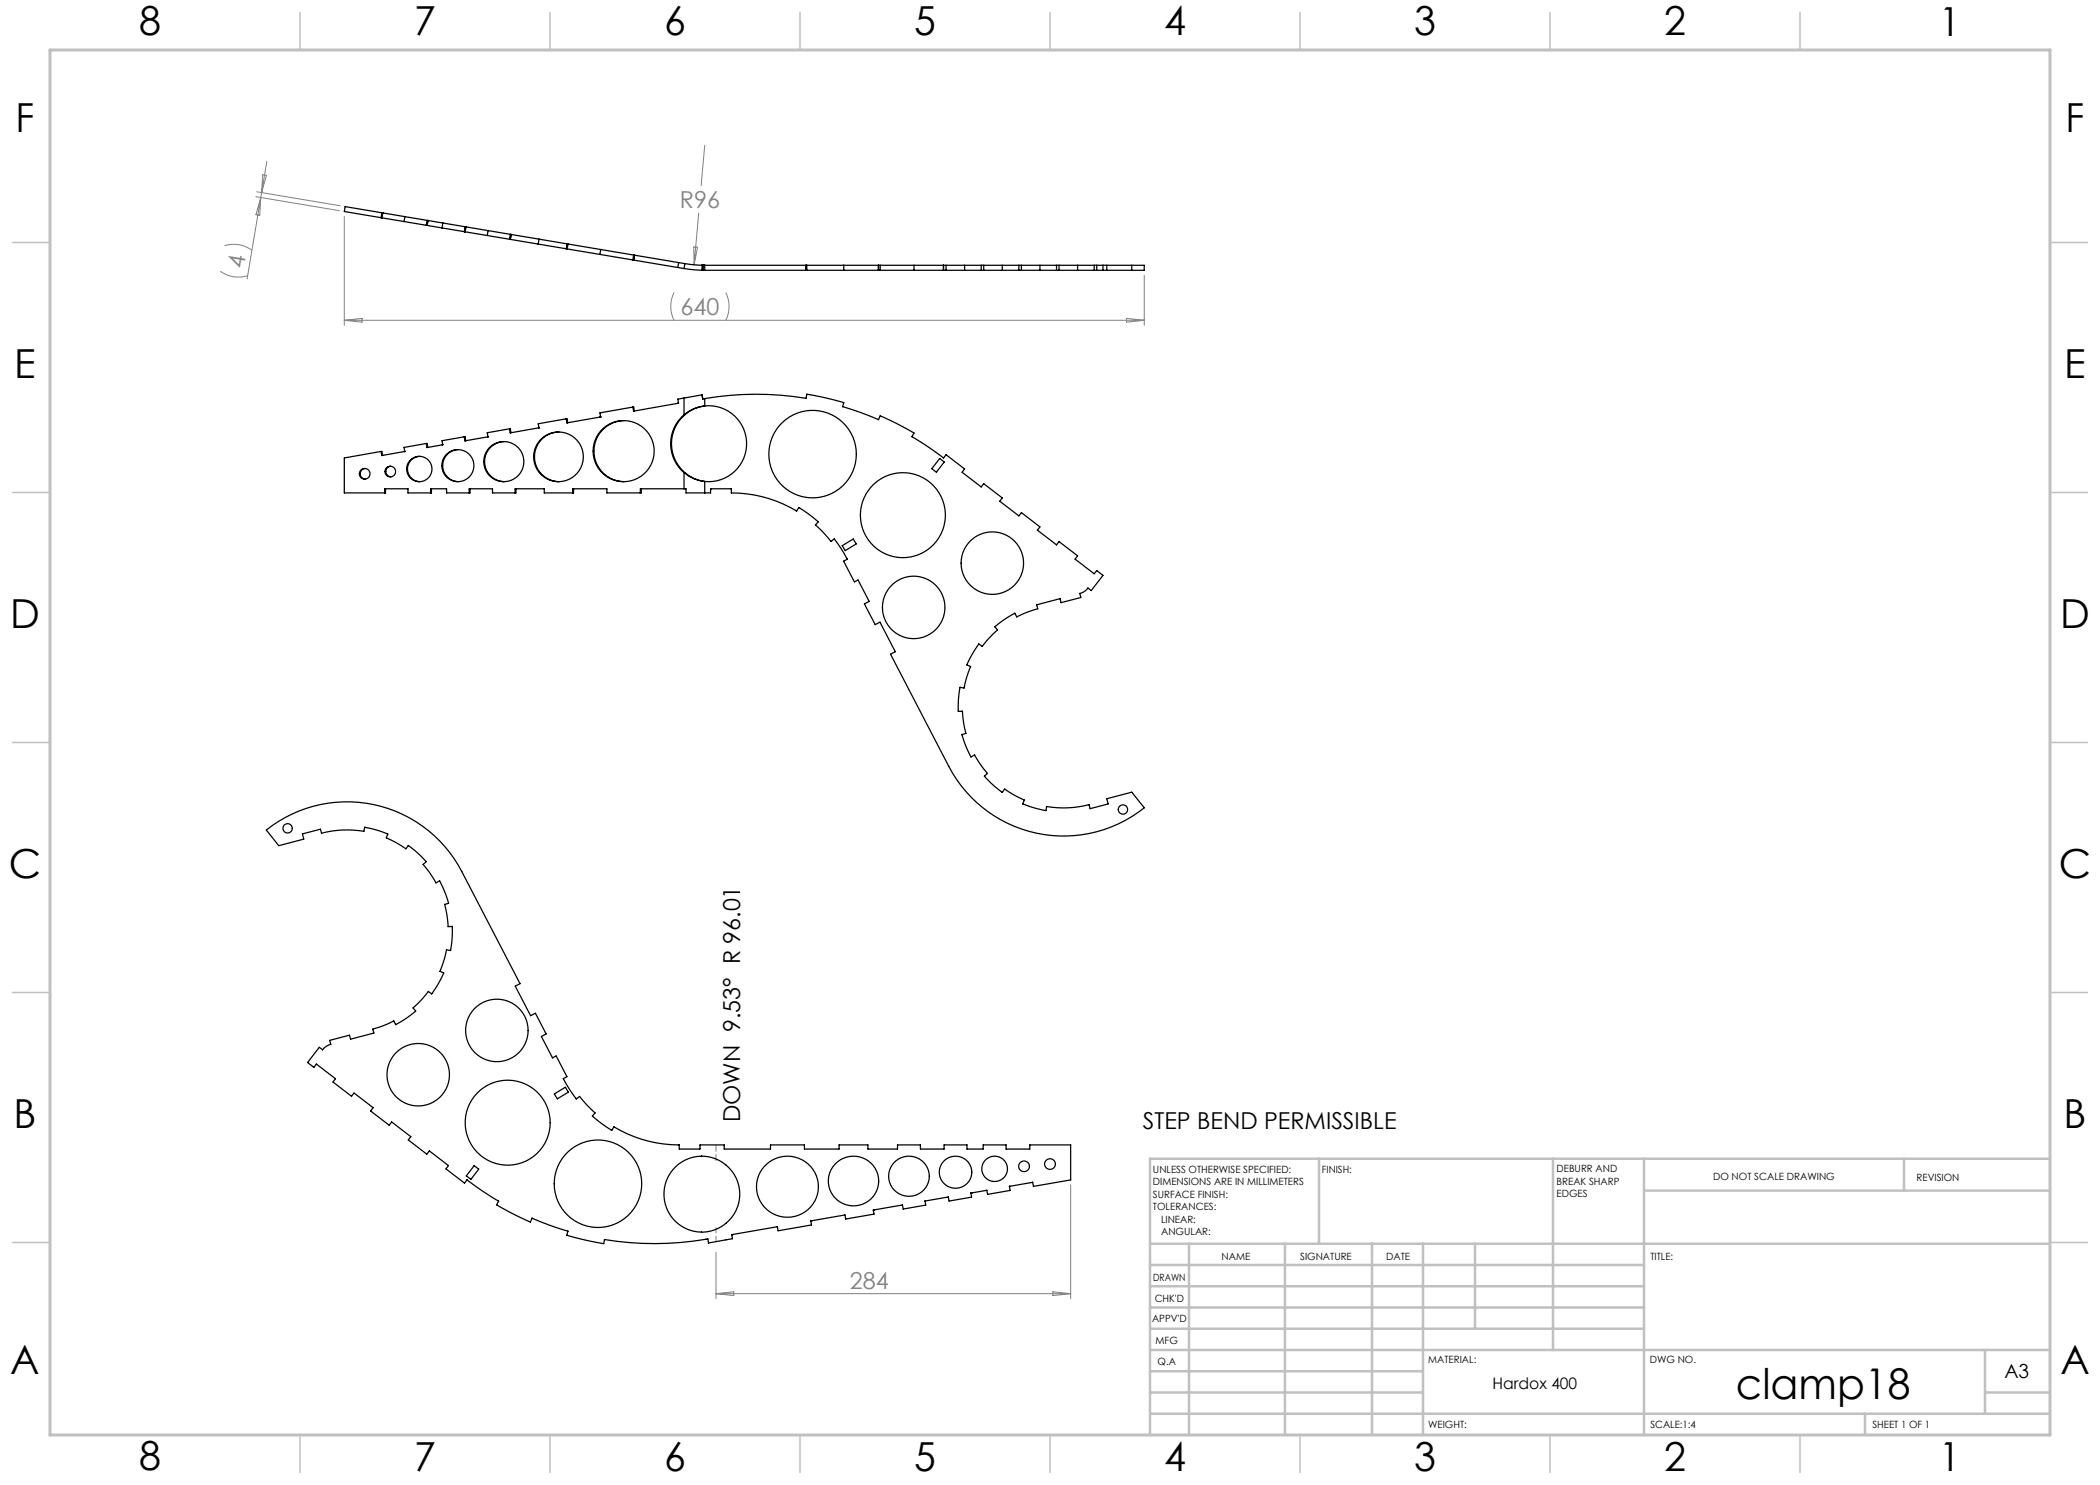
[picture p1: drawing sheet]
<svg xmlns="http://www.w3.org/2000/svg" width="420mm" height="297mm" viewBox="0 0 420 297" stroke-linecap="round" stroke-linejoin="round" font-family="sans-serif">
<g fill="none" stroke="#808080" stroke-width=".2">
<path d="M51.2 39.3l16.7 2.8M51.3 38.4l16.7 2.8M52.2 39.5l-.3 3.6-.7-.2zM52.5 34.9l.8 .2-1 3.4zM53.4 32.3l-4 23.5M140.9 29.1l-.7 8M44 54.2a6.2 6.2 0 0 0 5.5 1M44.9 49.1a6.2 6.2 0 0 1 5.5 1M68.9 43.3v21.8M134.8 58.5a6.2 6.2 0 0 0 0 5.6M138.8 49.4l.7 .1-.7 3.5zM139.7 42.6l-.9 10.4"/>
<path d="M145.2 58.5a6.2 6.2 0 0 1 0 5.6M228.9 55.1v10M68.9 64.1h160M68.9 64.1l3.5-.4v.7zM225.3 63.7l3.6 .4-3.6 .3zM214.1 237v22.7M143.2 250.4v9.3M143.2 258.7h70.9M143.2 258.7l3.6-.3v.7zM210.6 258.4l3.5 .3-3.5 .4z"/>
</g>
<path d="M143.2 232.2v-3.2" fill="none" stroke="#808080" stroke-width=".2" stroke-dasharray="1.3 .6"/>
<path d="M143.2 248.3v-2.8" fill="none" stroke="#808080" stroke-width=".2" stroke-dasharray="1.3 .6" stroke-dashoffset=".2"/>
<path d="M410 231.8v55.2h-187.2" fill="none" stroke="#c0c0c0" stroke-width=".2"/>
<g fill="none" stroke="#c0c0c0" stroke-width=".5">
<path d="M263.8 231.8v17M310.6 231.8v38.2M328.8 231.8v55.2M328.8 238.1h81.2M380.8 231.8v6.3M410 231.8h-180v55.2M230 248.8h180M230 257.3h98.8M230 253h98.8M237.8 248.8v38.2M257 248.8v38.2M274.4 248.8v38.2"/>
<path d="M284.6 248.8v38.2M295 248.8v17M230 265.8h98.8M230 261.5h98.8M230 278.5h54.6M230 274.3h54.6M230 270h180M397 278.5h13M397 270v12.8M230 282.8h180M373 282.8v4.2"/>
</g>
<g fill="none" stroke="#c0c0c0" stroke-width=".3">
<path d="M60 2.5v7.5M110 2.5v7.5M160 2.5v7.5M210 2.5v7.5M260 2.5v7.5M310 2.5v7.5M360 2.5v7.5M2.5 48.5h7.5M410 48.5h7.5M2.5 98.5h7.5M410 98.5h7.5M2.5 148.5h7.5"/>
<path d="M410 148.5h7.5M2.5 198.5h7.5M410 198.5h7.5M2.5 248.5h7.5M410 248.5h7.5M60 287v7.5M110 287v7.5M160 287v7.5M210 287v7.5M260 287v7.5M310 287v7.5M360 287v7.5"/>
</g>
<path d="M10 10h400v277h-400z" fill="none" stroke="#c0c0c0" stroke-width=".6"/>
<g fill="none" stroke="#000" stroke-width=".25">
<path d="M76.4 42.6l-7.4-1.3-.1 1 11.9 2M76.4 42.6l-.2 .9M76.4 42.6h.1M76.5 42.6l4.5 .7M76.5 42.6l-.1 1M80.8 44.3l4.5 .8M81 43.3l4.4 .8M81 43.3l-.2 1M85.3 45.1h.1M85.4 44.1h.2M85.4 44.1l-.1 1M85.4 45.1l7.5 1.2"/>
<path d="M85.6 44.1l-.2 1M85.6 44.1h.1M85.6 44.1l7.4 1.2M88.6 44.6l-.2 1M92.9 46.3l.1 .1M93 45.3l-.1 1M93 45.3l.2 .1M93 46.4l8.9 1.5M93.2 45.4l-.2 1M93.2 45.4h.1M93.2 45.4l8.9 1.5M97.6 46.1l-.2 1"/>
<path d="M101.9 47.9h.2M102.1 46.9h.1M102.1 46.9l-.2 1M102.1 47.9l5.5 .9M102.2 46.9l-.2 1M102.2 46.9h.1M102.2 46.9l11.2 1.9M102.2 46.9l-.1 1M107.6 48.8l5.6 1M107.8 47.8l-.2 1M113.2 49.8l23.6 3.9M113.4 48.8l-.2 1"/>
<path d="M113.4 48.8h.2M113.6 48.8l13.1 2.2M113.6 48.8l-.2 1M120.1 49.9l-.1 1M126.7 51l-.1 1M126.7 51h.2M126.9 51l10.1 1.7M126.9 51l-.2 1zM135.7 52.5l-.1 1M136.8 53.7l3.6 .3M137 52.7l3.4 .4M137 52.7l-.2 1"/>
<path d="M140.3 53l.6 .1M140.4 54l.1 .1M140.4 53.1v.9M140.4 53.1h.2M140.5 54.1h.4M140.6 53.1l-.1 1M140.6 53.1h.3M140.6 53.1v1M140.9 54.1h20.3M140.9 53.1h20.3M140.9 53.1v1M161.2 54.1h.2"/>
<path d="M161.2 53.1v1M161.2 53.1h.2M161.4 53.1h7.4v1h-7.4M161.4 53.1v1M168.7 54.1h7M168.7 53.1h7M175.7 54.1h.3M175.7 53.1h.3M175.7 53.1v1M176 54.1h6.8M176 53.1h6.8M176 53.1v1"/>
<path d="M182.8 54.1h5.9M182.8 53.1h5.9M182.8 53.1v1M188.7 53.1h40.2v1h-40.2M188.7 53.1v1M189.2 53.1v1M192.9 53.1v1M196.2 53.1v1M196.7 53.1v1M200.5 53.1v1M203.8 53.1v1M204.3 53.1v1"/>
<path d="M208 53.1v1M211.3 53.1v1M211.8 53.1v1M215.5 53.1v1M218.8 53.1v1M219.3 53.1v1M220.6 53.1v1M221.4 53.1v1M226.4 53.1v1M136.8 79.6v3.4M136.8 79.6l-1.2 .2 .1 .8M140.4 79l-3.6 .6"/>
<path d="M140.4 79l.1 .8 .4-.1M140.4 79h.1M140.9 79.7v1.5M161.2 79.7a61.4 61.4 0 0 0-20.3 0M161.2 79.7h.1M161.2 79.7l.2-.9 3.7 .8 3.7 .9-.3 .8 3.7 1.2 3.5 1.4 .3-.7 2.6 1.2 4.2 2.2-.4 .7M73 93.7a1.06 1.06 0 0 0-1 1.1 1.06 1.06 0 0 0 1 1M76.2 90.3l-7.3 1.3v7h8.2v-.8M76.2 90.3l.2 .8 4.5-.8M76.2 90.3h.2l.1 .8M78.1 93.3a1.06 1.06 0 0 0-.9 1 1.06 1.06 0 0 0 .9 1.1M80.9 90.3h.1"/>
<path d="M80.9 90.2v.1M80.9 90.2h.1M83.9 91.3a2.53 2.53 0 0 0-2.4 2.5 2.53 2.53 0 0 0 2.4 2.5M85.3 88.7l-4.5 .8 .1 .7M85.3 88.7l.1 .8 3.1-.6M85.3 88.7h.1l.2 .8M86.3 97.8v.8h-4.7v-.8h-4.7v.8M88.5 89h.1M88.5 88.9h.1M91.7 89.9a3.2 3.2 0 0 0-3.2 3.2 3.2 3.2 0 0 0 3.2 3.2M92.9 87.4l-4.5 .7 .1 .8M92.9 87.4h.1l.2 .7"/>
<path d="M94 97.8v.8h-4.7v-.8h-3.2v.8M97.5 87.4h.1M97.6 87.3h.1M97.6 87.3l-4.6 .9-.1-.8M100.8 88.3a4 4 0 0 0-3.9 4 4 4 0 0 0 3.9 4M101.9 85.8l-4.5 .7 .2 .8M101.9 85.8h.2l.1 .7M103.2 97.8v.8h-4.7v-.8h-4.7v.8M107.7 85.6h.1M111.8 86.4a5 5 0 0 0-4.9 5 5 5 0 0 0 4.9 4.9M113.2 83.8l-5.6 1 .2 .8-5.8 1-.1-.8M113.2 83.8h.2l.1 .7"/>
<path d="M114.7 97.8v.8h-5.8v-.8h-5.9v.8M120.1 83.4h.1M120.1 83.4l-6.7 1.2-.2-.8M120.1 83.3h.1M120.1 83.3v.1M124.8 84.1a6.1 6.1 0 0 0-6 6.1 6.1 6.1 0 0 0 6 6.1M126.6 81.4l-6.6 1.2 .1 .7M126.6 81.4h.1l.2 .8M128.2 97.8v.8h-6.8v-.8h-6.9v.8M135.6 80.7h.1M135.7 80.6h.1M135.7 80.6l-9 1.6-.1-.8"/>
<path d="M136.8 97.8h.4v.8h3.7M136.8 94.5a7.6 7.6 0 0 0 4.1 1.8M136.8 83a7.6 7.6 0 0 0 0 11.5M136.8 83h.2M136.8 94.5v3.3M136.8 97.8h-8.7v.8M136.8 94.5h.2M137 94.5a7.1 7.1 0 0 0 3.9 1.8M137 83a7.6 7.6 0 0 0 0 11.5M140.9 81.2a7.6 7.6 0 0 0-4.1 1.8M140.9 81.2a7.1 7.1 0 0 0-3.9 1.8M140.9 81.2a7.6 7.6 0 0 1 8.4 7.5 7.6 7.6 0 0 1-8.4 7.6"/>
<path d="M140.9 96.3v2.3M182.4 87.3h.1M182.4 87.3l3.2 2.1 3.1 2.2M187.9 91.7l.9 .7-1.5 2-.9-.7zM188.7 91.6h.1M188.7 91.6l.5-.7 3.7 2.9-.5 .7 3.8 2.9 .5-.7 3.8 2.9-.5 .6 3.8 3 .5-.7 3.7 2.9-.5 .6 3.8 3 .5-.7 3.7 2.9-.5 .6 3.8 3 .5-.7 1.3 1-2.4 3-.6-.5a2.93 2.93 0 0 1-1.6 1.1l.2 .8-4 1-.2-.8-4.7 1.3 .2 .8-2.1 .7-2 .9-.4-.7-1.6 .9-1.9 1.3-.5 .5 .5 .6-1.6 1.6-1.5 1.7-.6-.5-1.3 2-1.1 2.2 .7 .3-.8 2.1-.5 2.2-.8-.1-.1 .6-.2 2.3v1.9l.8-.1 .2 2.3 .5 2.2-.8 .3 .8 2.2 1 2.2 .7-.4 1.2 1.9 1.4 1.8-.6 .5 1.7 1.8 1.9 1.5 .4-.7 1.9 1.2 2.1 1-.4 .8 2.3 .8 2.4 .5 .1-.8a20.2 20.2 0 0 0 8.5-.4l.2 .8 3.6-.9-.2-1.1 5-1.3 2.5 3.2a25.9 25.9 0 0 1-39.1-8.3l-11.7-22.5 1-.5-3.1-5.9-1 .5-2.1-4.1 .9-.5-2.2-4.3-.7 .4-2.2-4.2 .8-.3-.9-1.6-1.8-2.5-.6 .5-1.5-1.7-1.6-1.6 .5-.7-1.8-1.5-2-1.3-.5 .7a25.2 25.2 0 0 0-13-3.6v-.8h-4.1l-.1 .8h-1.2M168.4 109.1l2.2-1.3 .6 1-2.2 1.3zM110.9 218.8l2.2-1.3 .6 .9-2.2 1.4zM94.8 233.1l.9 .7-1.5 2.1-.9-.7zM140.3 231.2a7.6 7.6 0 0 1 7.7 7.6 7.6 7.6 0 0 1-7.7 7.6M140.3 231.2a7.6 7.6 0 0 0-7.5 7.6 7.6 7.6 0 0 0 7.5 7.6M140.3 231.2h.1"/>
<path d="M189.6 239.4l-4.5 .8M189.7 239.4h-.1M194.2 238.6v.1M194.2 238.7h.1M194.2 238.7l.1 .7-4.5 .8-.1-.8M194.2 238.6h.1M194.3 238.6h.1M194.3 238.6h-.1M197.3 238.1l-3 .5M197.4 238.1h-.1M201.9 237.3h.1M201.9 237.3l.1 .8-4.5 .8-.1-.8"/>
<path d="M202 237.3l4.5-.8 .2 .8 7.4-1.3v-7h-8.2v.8h-4.7v-.8h-4.6v.8h-3.2v-.8h-4.6v.8h-4.7v-.8h-4.6v.8h-5.9v-.8h-5.8v.8h-6.9v-.8h-6.8v.8h-9.3v-.8h-4.8v.8h-4.2v-.8a25.3 25.3 0 0 1-13-3.6l-.4 .7-2.1-1.4-1.8-1.4 .5-.7-1.6-1.6-1.5-1.7-.6 .5-1.7-2.5-.9-1.6 .7-.4-2.2-4.1-.7 .4-2.2-4.3 .9-.5-2.1-4.2-1 .5-3-5.9 .9-.5-11.6-22.4a25.9 25.9 0 0 0-39.1-8.3l2.5 3.1 5-1.3-.3-1 3.6-1 .2 .8a20.2 20.2 0 0 1 8.5-.3l.1-.8 2.4 .5 2.3 .8-.4 .8 2.1 1 1.9 1.2 .5-.7 1.8 1.5 1.7 1.7-.6 .6 1.4 1.8 1.2 1.9 .7-.4 1 2.2 .8 2.2-.8 .3 .5 2.2 .2 2.2h.8l.1 1.8-.3 2.4-.1 .6-.8-.1-.5 2.1-.8 2.2 .7 .3-1 2.2-1.4 2-.6-.5-1.5 1.7-1.6 1.6 .5 .6-.5 .4-1.9 1.4-1.6 .9-.3-.7-2.1 .9-2.1 .7 .2 .8-4.7 1.2-.2-.8-4 1.1 .2 .8a2.93 2.93 0 0 0-1.6 1.1l-.6-.5-2.4 3 1.3 1 .5-.7 3.8 3-.5 .6 3.7 2.9 .5-.7 3.8 2.9-.5 .7 3.7 2.8 .5-.6 3.9 2.9-.5 .7 3.7 2.8 .5-.6 3.8 2.9-.5 .7 3.7 2.8 .5-.6 3.1 2.2 3.2 2-.4 .8 3.3 1.8 3.5 1.6 .3-.8 3.6 1.5 3.6 1.1-.2 .8 3.6 1 3.8 .7 .1-.8a61.4 61.4 0 0 0 20.7-.1l.1 .8 4.8-.9-.1-.8M202 237.3h-.1M202 237.3h.1M140.3 246.4h.1M146.4 247h.1M146.4 246.9h.1M162.2 244.3h.1M162.2 244.3l.1 .7-6.7 1.2-.1-.9-9.1 1.6M162.2 244.2h.1M162.2 244.2v.1M174.7 242.1h.1M174.7 242.1l.1 .7-5.7 1-.1-.8-6.8 1.2"/>
<path d="M174.7 242h.1M174.7 242v.1M185 240.3l.2 .7-4.6 .8-.1-.8-5.8 1M185 240.3h.1M185.1 240.2h.1M185.1 240.2l-.1 .1"/>
<circle cx="72.9" cy="94.8" r="1.06"/>
<circle cx="78.1" cy="94.3" r="1.06"/>
<circle cx="83.9" cy="93.8" r="2.53"/>
<circle cx="91.6" cy="93.1" r="3.2"/>
<circle cx="100.8" cy="92.3" r="4"/>
<circle cx="111.7" cy="91.4" r="5"/>
<circle cx="124.7" cy="90.2" r="6.1"/>
<circle cx="162.5" cy="90.8" r="8.7"/>
<circle cx="180.6" cy="103" r="8.5"/>
<circle cx="198.5" cy="112.6" r="6.2"/>
<circle cx="182.7" cy="121.5" r="6.2"/>
<circle cx="57.5" cy="165.7" r=".94"/>
<circle cx="224.6" cy="161.9" r=".94"/>
<circle cx="83.6" cy="214.9" r="6.3"/>
<circle cx="99.4" cy="206.1" r="6.3"/>
<circle cx="101.5" cy="224.5" r="8.5"/>
<circle cx="119.6" cy="236.7" r="8.8"/>
<circle cx="157.5" cy="237.3" r="6.2"/>
<circle cx="170.7" cy="236.2" r="5"/>
<circle cx="181.8" cy="235.2" r="4"/>
<circle cx="191.1" cy="234.4" r="3.2"/>
<circle cx="198.9" cy="233.8" r="2.55"/>
<circle cx="204.8" cy="233.3" r="1.07"/>
<circle cx="210" cy="232.8" r="1.07"/>
</g>
<text font-size="8.5" x="347.2" y="279.7">clamp18</text>
<g font-size="8">
<text x="27.8" y="7">8</text>
<text x="82.8" y="7.1">7</text>
<text x="132.8" y="7.1">6</text>
<text x="182.8" y="7.1">5</text>
<text x="232.8" y="7.1">4</text>
<text x="282.8" y="7.1">3</text>
<text x="332.8" y="7.1">2</text>
<text x="387.8" y="7.1">1</text>
<text x="3.1" y="26.3">F</text>
<text x="413.1" y="26.3">F</text>
<text x="2.9" y="75.6">E</text>
<text x="412.9" y="75.6">E</text>
<text x="2" y="125.6">D</text>
<text x="412" y="125.6">D</text>
<text x="1.8" y="175.6">C</text>
<text x="411.8" y="175.6">C</text>
<text x="2.7" y="225.6">B</text>
<text x="412.7" y="225.6">B</text>
<text x="2.1" y="274.9">A</text>
<text x="412.1" y="274.8">A</text>
<text x="27.8" y="294">8</text>
<text x="82.8" y="294.1">7</text>
<text x="132.8" y="294.1">6</text>
<text x="182.8" y="294.1">5</text>
<text x="232.8" y="294.1">4</text>
<text x="282.8" y="294.1">3</text>
<text x="332.8" y="294.1">2</text>
<text x="387.8" y="294.1">1</text>
</g>
<g font-size="4.7" fill="#808080">
<text x="136" y="41.6">R96</text>
<text x="48.7" y="53.7" transform="rotate(-80 48.7 53.7)">4</text>
<text x="136.1" y="63">640</text>
<text x="170" y="257.7">284</text>
</g>
<g font-size="4.7">
<text x="148" y="224.4" transform="rotate(-90 148 224.4)">DOWN 9.53° R 96.01</text>
<text x="228.6" y="225.7">STEP BEND PERMISSIBLE</text>
</g>
<text font-size="3.9" x="400.9" y="275.5">A3</text>
<text font-size="3.2" x="298.5" y="277.9">Hardox 400</text>
<g font-size="2">
<text x="230.6" y="234.6">UNLESS OTHERWISE SPECIFIED:</text>
<text x="230.6" y="237.1">DIMENSIONS ARE IN MILLIMETERS</text>
<text x="230.6" y="239.6">SURFACE FINISH:</text>
<text x="264.4" y="234.6">FINISH:</text>
<text x="311.3" y="234.5">DEBURR AND</text>
<text x="311.3" y="237">BREAK SHARP</text>
<text x="311.3" y="239.5">EDGES</text>
<text x="342.6" y="236">DO NOT SCALE DRAWING</text>
<text x="383.3" y="236.2">REVISION</text>
<text x="230.6" y="242.1">TOLERANCES:</text>
<text x="232.2" y="244.6">LINEAR:</text>
<text x="232.2" y="247.1">ANGULAR:</text>
<text x="244.3" y="252">NAME</text>
<text x="260" y="251.9">SIGNATURE</text>
<text x="277.2" y="251.9">DATE</text>
<text x="330.1" y="251.9">TITLE:</text>
<text x="230.6" y="256.1">DRAWN</text>
<text x="230.9" y="260.3">CHK'D</text>
<text x="230.4" y="264.4">APPV'D</text>
<text x="231.1" y="268.8">MFG</text>
<text x="231.5" y="273">Q.A</text>
<text x="285.6" y="272.5">MATERIAL:</text>
<text x="330" y="272.5">DWG NO.</text>
<text x="285.6" y="285.5">WEIGHT:</text>
<text x="330.1" y="285.6">SCALE:1:4</text>
<text x="374.5" y="285.6">SHEET 1 OF 1</text>
</g>
</svg>
